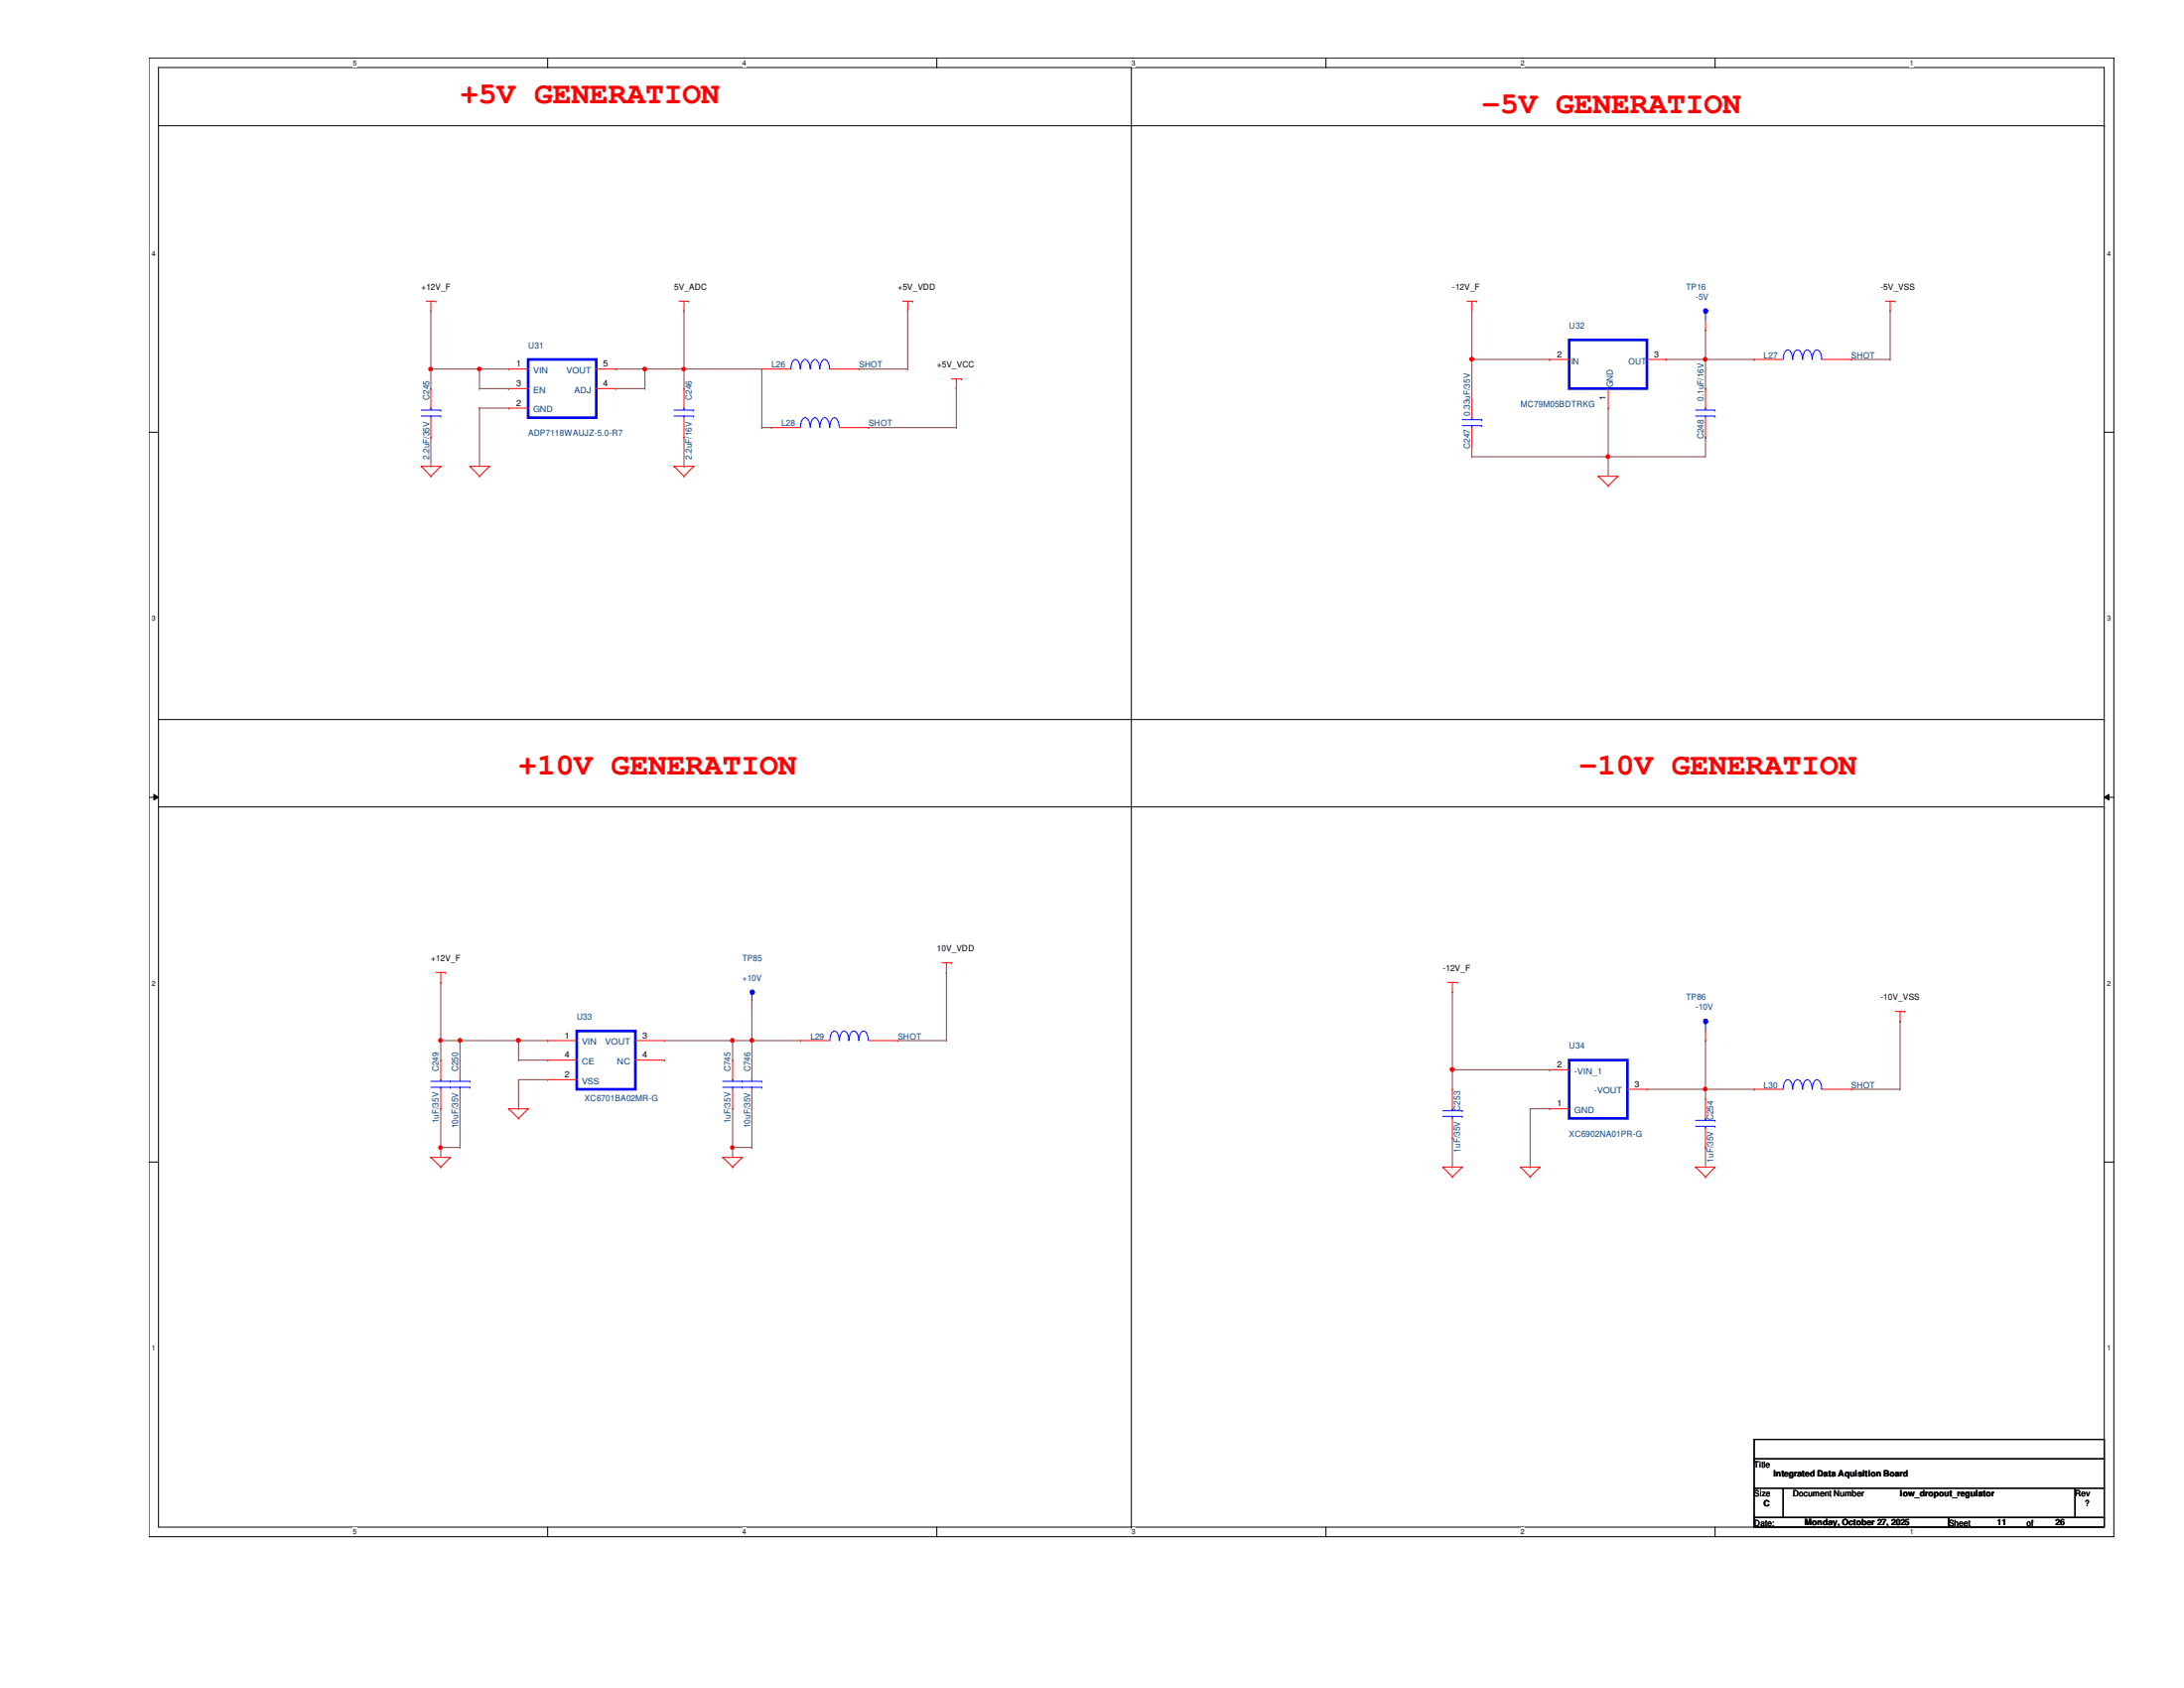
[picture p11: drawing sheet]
<svg xmlns="http://www.w3.org/2000/svg" width="279mm" height="216mm" viewBox="0 0 279 216" stroke-linecap="round" stroke-linejoin="round" font-family="sans-serif">
<path d="M19.1 7.4h251.3v189.2h-251.3zM20.3 8.6h248.9v186.7h-248.9z" fill="none" stroke="#000" stroke-width=".13"/>
<g fill="#fff">
<path d="M45.2 7.5h.5v1.1h-.5z"/>
<path d="M45.2 195.5h.5v1h-.5z"/>
</g>
<path d="M70.1 7.4v1.2M70.1 195.3v1.3" fill="none" stroke="#000" stroke-width=".13"/>
<g fill="#fff">
<path d="M95 7.5h.5v1.1h-.5z"/>
<path d="M95 195.5h.5v1h-.5z"/>
</g>
<path d="M119.8 7.4v1.2M119.8 195.3v1.3" fill="none" stroke="#000" stroke-width=".13"/>
<g fill="#fff">
<path d="M144.7 7.5h.5v1.1h-.5z"/>
<path d="M144.7 195.5h.5v1h-.5z"/>
</g>
<path d="M169.6 7.4v1.2M169.6 195.3v1.3" fill="none" stroke="#000" stroke-width=".13"/>
<g fill="#fff">
<path d="M194.5 7.5h.5v1.1h-.5z"/>
<path d="M194.5 195.5h.5v1h-.5z"/>
</g>
<path d="M219.4 7.4v1.2M219.4 195.3v1.3" fill="none" stroke="#000" stroke-width=".13"/>
<g fill="#fff">
<path d="M244.3 7.5h.5v1.1h-.5z"/>
<path d="M244.3 195.5h.5v1h-.5z"/>
<path d="M19.4 32h.5v1h-.5z"/>
<path d="M269.5 32h.5v1h-.5z"/>
<path d="M19.4 78.6h.5v1h-.5z"/>
<path d="M269.5 78.6h.5v1h-.5z"/>
</g>
<path d="M19.1 55.3h1.2M269.2 55.3h1.2" fill="none" stroke="#000" stroke-width=".13"/>
<g fill="#fff">
<path d="M19.4 125.3h.5v1h-.5z"/>
<path d="M269.5 125.3h.5v1h-.5z"/>
</g>
<path d="M19.1 102h1.2M19.7 101.6l.6 .4-.6 .3zM269.2 102l.6-.4v.7zM269.2 102h1.2" fill="none" stroke="#000" stroke-width=".13"/>
<path d="M19.7 101.6l.6 .4-.6 .3zM269.2 102l.6-.4v.7z" fill="#000"/>
<g fill="#fff">
<path d="M19.4 172h.5v1h-.5z"/>
<path d="M269.5 172h.5v1h-.5z"/>
</g>
<g fill="none" stroke="#000" stroke-width=".13">
<path d="M20.3 16.1h248.9M144.7 8.6v186.7M269.2 16.1h.1M20.3 92h248.9M269.2 92h.1M20.3 103.2h248.9M269.2 103.2h.1M19.1 148.6h1.2M269.2 148.6h1.2M144.7 195.3h.1M224.4 184.1h44.8v2.5h-44.8zM224.4 186.6h44.8v3.7h-44.8z"/>
<path d="M224.4 190.3h3.7v3.8h-3.7zM224.4 194.1h24.9v1.2h-24.9zM228.1 190.3h37.4v3.8h-37.4zM249.3 194.1h19.9v1.2h-19.9zM265.5 190.3h3.7v3.8h-3.7z"/>
</g>
<g fill="none" stroke="#f00" stroke-width=".13">
<path d="M54.5 38.5h1.3M55.1 39.8h.1M55.1 38.5v1.3M55.8 38.5h.1M86.9 38.5h1.2M87.5 39.8h.1M87.5 38.5v1.3M88.1 38.5h.1M115.5 38.5h1.3M116.1 39.8h.1M116.1 38.5v1.3M116.8 38.5h.1"/>
<path d="M187.7 38.5h1.2M188.3 39.8h.1M188.3 38.5v1.3M188.9 38.5h.1M241.2 38.5h1.2M241.8 39.8h.1M241.8 38.5v1.3M242.4 38.5h.1M53.9 59.6h.1M53.9 59.6h2.5M53.9 59.6l1.2 1.3M56.4 59.6h.1"/>
<path d="M56.4 59.6l-1.3 1.3M60.1 59.6h.1M60.1 59.6h2.5M60.1 59.6l1.2 1.3M62.6 59.6h.1M62.6 59.6l-1.3 1.3M65.1 47.2h.1M65.1 52.2h.1M65.1 49.7h.1M65.1 47.2h2.5M65.1 52.2h2.5M65.1 49.7h2.5"/>
<path d="M76.3 47.2h2.5M76.3 49.7h2.5M78.8 49.7h.1M78.8 47.2h.1M86.2 59.6h.1M86.2 59.6h2.5M86.2 59.6l1.3 1.3M88.7 59.6h.1M88.7 59.6l-1.2 1.3M121.7 48.5h1.3M122.3 49.7h.1M122.3 48.5v1.2"/>
<path d="M123 48.5h.1M55.1 60.9h.1M61.3 60.9h.1M87.5 60.9h.1M204.5 60.9h.1M204.5 60.9h2.5M204.5 60.9l1.2 1.2M205.7 62.1h.1M207 60.9h.1M207 60.9l-1.3 1.2M55.8 124.4h1.2M56.4 125.6h.1"/>
<path d="M56.4 124.4v1.2M57 124.4h.1M102.4 133.1h.1M102.4 133.1h3.8M111.1 133.1h3.8M114.9 133.1h.1M120.5 123.1h1.2M121.1 124.4h.1M121.1 123.1v1.3M121.7 123.1h.1M185.2 125.6h1.2M185.8 126.9h.1"/>
<path d="M185.8 139.3h.1M185.8 125.6v1.3M185.8 139.3v2.5M186.4 125.6h.1M242.4 129.4h1.3M243.1 130.6h.1M243.1 129.4v1.2M243.7 129.4h.1M55.1 148h.1M55.1 148h2.5M55.1 148l1.3 1.3M56.4 149.3h.1"/>
<path d="M57.6 148h.1M57.6 148l-1.2 1.3M65.1 141.8h.1M65.1 141.8h2.5M65.1 141.8l1.2 1.2M66.3 143h.1M67.6 141.8h.1M67.6 141.8l-1.3 1.2M92.5 148h.1M92.5 148h2.5M92.5 148l1.2 1.3M93.7 149.3h.1"/>
<path d="M95 148h.1M95 148l-1.3 1.3M184.6 149.3h.1M184.6 149.3h2.5M184.6 149.3l1.2 1.2M185.8 150.5h.1M185.8 145.5h.1M185.8 143v2.5M187.1 149.3h.1M187.1 149.3l-1.3 1.2M194.5 149.3h.1M194.5 149.3h2.5"/>
<path d="M194.5 149.3l1.2 1.2M195.7 150.5h.1M197 149.3h.1M197 149.3l-1.3 1.2M216.9 149.3h.1M216.9 149.3h2.5M216.9 149.3l1.3 1.2M218.2 150.5h.1M219.4 149.3h.1M219.4 149.3l-1.2 1.2"/>
</g>
<path d="M67.6 46h8.7v7.4h-8.7z" fill="none" stroke="#00f" stroke-width=".34"/>
<path d="M107.4 133.1a1.29 1.29 0 0 0-.6-1.2 1.05 1.05 0 0 0-.6 1.2M108.6 133.1a1.29 1.29 0 0 0-.6-1.2 1.05 1.05 0 0 0-.6 1.2M109.9 133.1a1.53 1.53 0 0 0-.4-1.1l-.3-.1a1.05 1.05 0 0 0-.6 1.2M111.1 133.1a1.29 1.29 0 0 0-.6-1.2 1.05 1.05 0 0 0-.6 1.2M184.6 142.8h2.5M184.6 142.1h2.5M185.8 142.8h.1M185.8 141.8h.1M185.8 141.8v.3M185.8 142.8v.2M187.1 142.8h.1M187.1 142.1h.1" fill="none" stroke="#00f" stroke-width=".13"/>
<circle cx="218.2" cy="130.6" r=".29" fill="#00f"/>
<g fill="none" stroke="#00f" stroke-width=".13">
<path d="M86.2 53.2h2.5M86.2 52.5h2.5M87.5 53.2h.1M87.5 52.2h.1M87.5 52.2v.3M87.5 53.2v.2M88.7 53.2h.1M88.7 52.5h.1M101.2 47.2a1.09 1.09 0 0 1 .6-1.2 1.15 1.15 0 0 1 .6 1.2M102.4 47.2a1.09 1.09 0 0 1 .6-1.2 1.11 1.11 0 0 1 .6 1.2M103.6 54.7a1.11 1.11 0 0 0-.6-1.3 1.09 1.09 0 0 0-.6 1.3M103.7 47.2a1.09 1.09 0 0 1 .6-1.2 1.15 1.15 0 0 1 .6 1.2"/>
<path d="M104.9 54.7a1.15 1.15 0 0 0-.6-1.3 1.09 1.09 0 0 0-.6 1.3M104.9 47.2a1.09 1.09 0 0 1 .6-1.2 1.11 1.11 0 0 1 .6 1.2M106.1 54.7a1.11 1.11 0 0 0-.6-1.3 1.09 1.09 0 0 0-.6 1.3M107.4 54.7a1.15 1.15 0 0 0-.6-1.3 1.09 1.09 0 0 0-.6 1.3M187.1 54.4h2.4M187.1 53.7h2.4M188.3 54.4h.1M188.3 53.4h.1M188.3 53.4v.3M188.3 54.4v.3M189.5 54.4h.1M189.5 53.7h.1"/>
<path d="M229.3 45.9a1.29 1.29 0 0 0-.6-1.2 1.05 1.05 0 0 0-.6 1.3M230.6 45.9a1.53 1.53 0 0 0-.4-1.1l-.2-.1a1.05 1.05 0 0 0-.6 1.3M231.8 45.9a1.29 1.29 0 0 0-.6-1.2 1.05 1.05 0 0 0-.6 1.3M233 45.9a1.29 1.29 0 0 0-.5-1.2 1.05 1.05 0 0 0-.6 1.3M57.6 139.1h2.5M57.6 138.3h2.5M58.8 139.1h.1M58.8 138.1h.1M58.8 138.1v.2M58.8 139.1v.2M60.1 139.1h.1M60.1 138.3h.1"/>
<path d="M218.2 130.6h.1M218.2 130.6v1.3M216.9 144.1h2.5M216.9 143.3h2.5M218.2 144.1h.1M218.2 143h.1M218.2 143v.3M218.2 144.1v.2M219.4 144.1h.1M219.4 143.3h.1"/>
<circle cx="218.2" cy="130.6" r=".29"/>
</g>
<g fill="none" stroke="#f00" stroke-width=".13">
<path d="M87.5 55.9h.1M87.5 49.7h.1M87.5 49.7v2.5M87.5 53.4v2.5M97.5 47.2h.1M97.5 47.2h3.7M98.7 54.7h.1M98.7 54.7h3.7M106.2 47.2h3.7M107.4 54.7h3.7M109.9 47.2h.1M111.1 54.7h.1"/>
<path d="M188.3 57.2h.1M188.3 51h.1M188.3 51v2.4M188.3 54.7v2.5M198.2 46h.1M198.2 46h2.5M205.7 52.2h.1M205.7 49.7v2.5M210.7 46h2.5M213.2 46h.1M224.4 46h.1M224.4 46h3.7"/>
<path d="M233.1 46h3.8M236.9 46h.1M58.8 135.6h.1M58.8 135.6v2.5M58.8 139.3v2.5M218.2 133.1h.1M218.2 131.9v1.2M58.8 141.8h.1M218.2 146.8h.1M218.2 140.5h.1M218.2 140.5v2.5M218.2 144.3v2.5"/>
</g>
<path d="M200.7 43.5h10v6.2h-10z" fill="none" stroke="#00f" stroke-width=".34"/>
<circle cx="96.2" cy="126.9" r=".29" fill="#00f"/>
<g fill="none" stroke="#00f" stroke-width=".13">
<path d="M96.2 126.9h.1M96.2 126.9v1.2"/>
<circle cx="96.2" cy="126.9" r=".29"/>
</g>
<path d="M70.1 133.1h.1M70.1 135.6h.1M70.1 138.1h.1M70.1 133.1h3.7M70.1 135.6h3.7M70.1 138.1h3.7M81.3 133.1h3.7M81.3 135.6h3.7M85 133.1h.1M85 135.6h.1M96.2 129.4h.1M96.2 128.1v1.3" fill="none" stroke="#f00" stroke-width=".13"/>
<path d="M73.8 131.9h7.5v7.4h-7.5z" fill="none" stroke="#00f" stroke-width=".34"/>
<circle cx="218.2" cy="39.8" r=".29" fill="#00f"/>
<g fill="none" stroke="#00f" stroke-width=".13">
<path d="M218.2 39.8h.1M218.2 39.8v1.2M53.9 53.2h2.5M53.9 52.5h2.5M55.1 53.2h.1M55.1 52.2h.1M55.1 52.2v.3M55.1 53.2v.2M56.4 53.2h.1M56.4 52.5h.1M216.9 53.2h2.5M216.9 52.5h2.5"/>
<path d="M218.2 53.2h.1M218.2 52.2h.1M218.2 52.2v.3M218.2 53.2v.2M219.4 53.2h.1M219.4 52.5h.1M55.1 139.1h2.5M55.1 138.3h2.5M56.4 139.1h.1M56.4 138.1h.1M56.4 138.1v.2M56.4 139.1v.2"/>
<path d="M57.6 139.1h.1M57.6 138.3h.1M92.5 139.1h5M92.5 138.3h5M93.7 139.1h.1M93.7 138.1h.1M93.7 138.1v.2M93.7 139.1v.2M95 139.1h.1M95 138.3h.1M96.2 139.1h.1M96.2 138.1h.1"/>
<path d="M96.2 138.1v.2M96.2 139.1v.2M97.5 139.1h.1M97.5 138.3h.1M229.3 139.3a1.29 1.29 0 0 0-.6-1.2 1.05 1.05 0 0 0-.6 1.2M230.6 139.3a1.53 1.53 0 0 0-.4-1.1l-.2-.1a1.05 1.05 0 0 0-.6 1.2M231.8 139.3a1.29 1.29 0 0 0-.6-1.2 1.05 1.05 0 0 0-.6 1.2M233 139.3a1.29 1.29 0 0 0-.5-1.2 1.05 1.05 0 0 0-.6 1.2"/>
<circle cx="218.2" cy="39.8" r=".29"/>
</g>
<g fill="none" stroke="#f00" stroke-width=".13">
<path d="M55.1 55.9h.1M55.1 49.7h.1M55.1 49.7v2.5M55.1 53.4v2.5M218.2 42.2h.1M218.2 55.9h.1M218.2 49.7h.1M218.2 41v1.2M218.2 49.7v2.5M218.2 53.4v2.5M56.4 135.6h.1M56.4 135.6v2.5"/>
<path d="M56.4 139.3v2.5M93.7 135.6h.1M93.7 135.6v2.5M93.7 139.3v2.5M96.2 135.6h.1M96.2 135.6v2.5M96.2 139.3v2.5M198.2 136.8h.1M198.2 136.8h2.5M208.2 139.3h2.5M210.7 139.3h.1M224.4 139.3h.1"/>
<path d="M224.4 139.3h3.7M233.1 139.3h3.8M236.9 139.3h.1M56.4 141.8h.1M93.7 141.8h.1M96.2 141.8h.1M198.2 141.8h.1M198.2 141.8h2.5"/>
</g>
<path d="M200.7 135.6h7.5v7.4h-7.5z" fill="none" stroke="#00f" stroke-width=".34"/>
<path d="M87.5 39.8h.1M87.5 39.8v7.4M61.3 52.2h.1M61.3 52.2h3.8M61.3 52.2v7.4M78.8 47.2h8.7M78.8 49.7h3.7M82.5 47.2h.1M82.5 49.7h.1M82.5 47.2v2.5M87.5 47.2h.1" fill="none" stroke="#804040" stroke-width=".13"/>
<path d="M82.3 47h.3l.1 .2-.1 .1-.1 .1-.2-.1z" fill-rule="evenodd" fill="#f00"/>
<path d="M82.3 47h.3l.1 .2-.1 .1-.1 .1-.2-.1z" fill="none" stroke="#f00" stroke-width=".13"/>
<path d="M87.3 47h.3l.1 .2-.1 .1-.1 .1-.2-.1z" fill-rule="evenodd" fill="#f00"/>
<path d="M87.3 47h.3l.1 .2-.1 .1-.1 .1-.2-.1z" fill="none" stroke="#f00" stroke-width=".13"/>
<path d="M55.1 39.8h.1M55.1 39.8v7.4" fill="none" stroke="#804040" stroke-width=".13"/>
<path d="M54.9 47h.4v.2v.1l-.2 .1-.2-.1z" fill-rule="evenodd" fill="#f00"/>
<path d="M54.9 47h.4v.2v.1l-.2 .1-.2-.1z" fill="none" stroke="#f00" stroke-width=".13"/>
<path d="M55.1 47.2h6.2M61.3 47.2h.1" fill="none" stroke="#804040" stroke-width=".13"/>
<path d="M61.1 47h.4l.1 .2-.1 .1-.2 .1-.2-.1z" fill-rule="evenodd" fill="#f00"/>
<path d="M61.1 47h.4l.1 .2-.1 .1-.2 .1-.2-.1z" fill="none" stroke="#f00" stroke-width=".13"/>
<g fill="none" stroke="#804040" stroke-width=".13">
<path d="M116.1 39.8h.1M116.1 39.8v7.4M188.3 39.8v6.2M55.1 47.2h.1M55.1 59.6h.1M55.1 47.2v2.5M55.1 55.9v3.7M61.3 49.7h.1M61.3 49.7h3.8M65.1 49.7h.1M65.1 47.2h.1M65.1 47.2h-3.8v2.5"/>
<path d="M87.5 47.2h.1M87.5 59.6h.1M87.5 47.2h10M87.5 47.2v2.5M87.5 55.9v3.7M97.5 47.2h.1M97.5 54.7h.1M97.5 47.2v7.5M109.9 47.2h6.2M116.1 47.2h.1M188.3 46h.1M188.3 46h9.9"/>
<path d="M198.2 46h.1"/>
</g>
<path d="M188.1 45.8h.3l.1 .1-.1 .2-.1 .1-.2-.1z" fill-rule="evenodd" fill="#f00"/>
<path d="M188.1 45.8h.3l.1 .1-.1 .2-.1 .1-.2-.1z" fill="none" stroke="#f00" stroke-width=".13"/>
<path d="M188.3 46h.1M188.3 46v5M205.7 58.4h.1M205.7 52.2v6.2" fill="none" stroke="#804040" stroke-width=".13"/>
<path d="M205.5 58.2h.3l.1 .2-.1 .2h-.1h-.2z" fill-rule="evenodd" fill="#f00"/>
<path d="M205.5 58.2h.3l.1 .2-.1 .2h-.1h-.2z" fill="none" stroke="#f00" stroke-width=".13"/>
<path d="M188.3 58.4h.1M188.3 57.2h.1M188.3 57.2v1.2M205.7 58.4h.1M205.7 58.4v2.5M213.2 46h11.2M218.2 46h.1M218.2 55.9h.1M218.2 42.2v7.5M218.2 55.9v2.5h-29.9M224.4 46h.1" fill="none" stroke="#804040" stroke-width=".13"/>
<path d="M218 45.8h.3l.1 .1-.1 .2-.2 .1-.1-.1z" fill-rule="evenodd" fill="#f00"/>
<path d="M218 45.8h.3l.1 .1-.1 .2-.2 .1-.1-.1z" fill="none" stroke="#f00" stroke-width=".13"/>
<path d="M241.8 39.8h.1M241.8 39.8v6.2M236.9 46h4.9M241.8 46h.1M185.8 136.8h.1M185.8 126.9v12.4M185.8 136.8h12.4M198.2 136.8h.1" fill="none" stroke="#804040" stroke-width=".13"/>
<path d="M185.6 136.6h.3l.1 .2-.1 .2h-.1h-.2z" fill-rule="evenodd" fill="#f00"/>
<path d="M185.6 136.6h.3l.1 .2-.1 .2h-.1h-.2z" fill="none" stroke="#f00" stroke-width=".13"/>
<path d="M210.7 139.3h7.5M218.2 139.3h.1M218.2 133.1h.1M218.2 133.1v6.2M185.8 149.3h.1M185.8 145.5v3.8M195.7 141.8h.1M195.7 149.3h.1M195.7 141.8h2.5M195.7 141.8v7.5" fill="none" stroke="#804040" stroke-width=".13"/>
<path d="M218 139.1h.3l.1 .2-.1 .2h-.2h-.1z" fill-rule="evenodd" fill="#f00"/>
<path d="M218 139.1h.3l.1 .2-.1 .2h-.2h-.1z" fill="none" stroke="#f00" stroke-width=".13"/>
<g fill="none" stroke="#804040" stroke-width=".13">
<path d="M56.4 133.1h.1M56.4 125.6v7.5M66.3 138.1h.1M66.3 138.1h3.8M66.3 138.1v3.7M218.2 139.3h.1M218.2 139.3v1.2M218.2 139.3h6.2M224.4 139.3h.1M236.9 139.3h6.2M243.1 139.3h.1M243.1 130.6h.1"/>
<path d="M243.1 130.6v8.7M66.3 141.8h.1M218.2 146.8h.1M218.2 146.8v2.5"/>
</g>
<path d="M56.2 132.9h.3l.1 .2-.1 .1-.2 .1-.1-.1z" fill-rule="evenodd" fill="#f00"/>
<path d="M56.2 132.9h.3l.1 .2-.1 .1-.2 .1-.1-.1z" fill="none" stroke="#f00" stroke-width=".13"/>
<path d="M56.4 133.1h2.4M58.8 133.1h.1M66.3 135.6h.1M66.3 135.6h3.8M70.1 135.6h.1M70.1 133.1h.1M70.1 133.1h-3.8v2.5" fill="none" stroke="#804040" stroke-width=".13"/>
<path d="M66.1 132.9h.4v.2v.1l-.2 .1-.2-.1z" fill-rule="evenodd" fill="#f00"/>
<path d="M66.1 132.9h.4v.2v.1l-.2 .1-.2-.1z" fill="none" stroke="#f00" stroke-width=".13"/>
<path d="M56.4 133.1h.1M56.4 133.1v2.5M58.8 133.1h.1M58.8 133.1v2.5M56.4 146.8h.1M56.4 141.8v5" fill="none" stroke="#804040" stroke-width=".13"/>
<path d="M58.7 132.9h.3l.1 .2-.1 .1-.2 .1-.1-.1z" fill-rule="evenodd" fill="#f00"/>
<path d="M58.7 132.9h.3l.1 .2-.1 .1-.2 .1-.1-.1z" fill="none" stroke="#f00" stroke-width=".13"/>
<path d="M58.8 133.1h7.5M66.3 133.1h.1M56.4 146.8h.1M56.4 146.8h2.4M56.4 146.8v1.2M58.8 146.8h.1M58.8 141.8v5" fill="none" stroke="#804040" stroke-width=".13"/>
<path d="M56.2 146.6h.3l.1 .2-.1 .1-.2 .1-.1-.1z" fill-rule="evenodd" fill="#f00"/>
<path d="M56.2 146.6h.3l.1 .2-.1 .1-.2 .1-.1-.1z" fill="none" stroke="#f00" stroke-width=".13"/>
<path d="M93.7 146.8h.1M93.7 141.8v5" fill="none" stroke="#804040" stroke-width=".13"/>
<path d="M93.5 146.6h.3l.1 .2-.1 .1-.1 .1-.2-.1z" fill-rule="evenodd" fill="#f00"/>
<path d="M93.5 146.6h.3l.1 .2-.1 .1-.1 .1-.2-.1z" fill="none" stroke="#f00" stroke-width=".13"/>
<path d="M85 133.1h8.7M93.7 133.1h.1M93.7 133.1v2.5M96.2 135.6h.1M96.2 133.1v2.5M93.7 146.8h.1M93.7 146.8h2.5M93.7 146.8v1.2M96.2 146.8h.1M96.2 141.8v5" fill="none" stroke="#804040" stroke-width=".13"/>
<path d="M93.5 132.9h.3l.1 .2-.1 .1-.1 .1-.2-.1z" fill-rule="evenodd" fill="#f00"/>
<path d="M93.5 132.9h.3l.1 .2-.1 .1-.1 .1-.2-.1z" fill="none" stroke="#f00" stroke-width=".13"/>
<path d="M93.7 133.1h8.7M96.2 133.1h.1M96.2 129.4v3.7M102.4 133.1h.1" fill="none" stroke="#804040" stroke-width=".13"/>
<path d="M96 132.9h.3l.1 .2-.1 .1-.1 .1-.2-.1z" fill-rule="evenodd" fill="#f00"/>
<path d="M96 132.9h.3l.1 .2-.1 .1-.1 .1-.2-.1z" fill="none" stroke="#f00" stroke-width=".13"/>
<path d="M97.5 54.7h.1M97.5 54.7h1.2M111.1 54.7h11.2M122.3 54.7h.1M122.3 49.7h.1M122.3 49.7v5M114.9 133.1h6.2M121.1 133.1h.1M121.1 124.4h.1M121.1 124.4v8.7" fill="none" stroke="#804040" stroke-width=".13"/>
<path d="M82.3 47h.3l.1 .2-.1 .1-.1 .1-.2-.1z" fill-rule="evenodd" fill="#f00"/>
<path d="M82.3 47h.3l.1 .2-.1 .1-.1 .1-.2-.1z" fill="none" stroke="#f00" stroke-width=".13"/>
<path d="M87.3 47h.3l.1 .2-.1 .1-.1 .1-.2-.1z" fill-rule="evenodd" fill="#f00"/>
<path d="M87.3 47h.3l.1 .2-.1 .1-.1 .1-.2-.1z" fill="none" stroke="#f00" stroke-width=".13"/>
<path d="M54.9 47h.4v.2v.1l-.2 .1-.2-.1z" fill-rule="evenodd" fill="#f00"/>
<path d="M54.9 47h.4v.2v.1l-.2 .1-.2-.1z" fill="none" stroke="#f00" stroke-width=".13"/>
<path d="M61.1 47h.4l.1 .2-.1 .1-.2 .1-.2-.1z" fill-rule="evenodd" fill="#f00"/>
<path d="M61.1 47h.4l.1 .2-.1 .1-.2 .1-.2-.1z" fill="none" stroke="#f00" stroke-width=".13"/>
<path d="M188.1 45.8h.3l.1 .1-.1 .2-.1 .1-.2-.1z" fill-rule="evenodd" fill="#f00"/>
<path d="M188.1 45.8h.3l.1 .1-.1 .2-.1 .1-.2-.1z" fill="none" stroke="#f00" stroke-width=".13"/>
<path d="M205.5 58.2h.3l.1 .2-.1 .2h-.1h-.2z" fill-rule="evenodd" fill="#f00"/>
<path d="M205.5 58.2h.3l.1 .2-.1 .2h-.1h-.2z" fill="none" stroke="#f00" stroke-width=".13"/>
<path d="M218 45.8h.3l.1 .1-.1 .2-.2 .1-.1-.1z" fill-rule="evenodd" fill="#f00"/>
<path d="M218 45.8h.3l.1 .1-.1 .2-.2 .1-.1-.1z" fill="none" stroke="#f00" stroke-width=".13"/>
<path d="M185.6 136.6h.3l.1 .2-.1 .2h-.1h-.2z" fill-rule="evenodd" fill="#f00"/>
<path d="M185.6 136.6h.3l.1 .2-.1 .2h-.1h-.2z" fill="none" stroke="#f00" stroke-width=".13"/>
<path d="M218 139.1h.3l.1 .2-.1 .2h-.2h-.1z" fill-rule="evenodd" fill="#f00"/>
<path d="M218 139.1h.3l.1 .2-.1 .2h-.2h-.1z" fill="none" stroke="#f00" stroke-width=".13"/>
<path d="M56.2 132.9h.3l.1 .2-.1 .1-.2 .1-.1-.1z" fill-rule="evenodd" fill="#f00"/>
<path d="M56.2 132.9h.3l.1 .2-.1 .1-.2 .1-.1-.1z" fill="none" stroke="#f00" stroke-width=".13"/>
<path d="M66.1 132.9h.4v.2v.1l-.2 .1-.2-.1z" fill-rule="evenodd" fill="#f00"/>
<path d="M66.1 132.9h.4v.2v.1l-.2 .1-.2-.1z" fill="none" stroke="#f00" stroke-width=".13"/>
<path d="M58.7 132.9h.3l.1 .2-.1 .1-.2 .1-.1-.1z" fill-rule="evenodd" fill="#f00"/>
<path d="M58.7 132.9h.3l.1 .2-.1 .1-.2 .1-.1-.1z" fill="none" stroke="#f00" stroke-width=".13"/>
<path d="M56.2 146.6h.3l.1 .2-.1 .1-.2 .1-.1-.1z" fill-rule="evenodd" fill="#f00"/>
<path d="M56.2 146.6h.3l.1 .2-.1 .1-.2 .1-.1-.1z" fill="none" stroke="#f00" stroke-width=".13"/>
<path d="M93.5 146.6h.3l.1 .2-.1 .1-.1 .1-.2-.1z" fill-rule="evenodd" fill="#f00"/>
<path d="M93.5 146.6h.3l.1 .2-.1 .1-.1 .1-.2-.1z" fill="none" stroke="#f00" stroke-width=".13"/>
<path d="M93.5 132.9h.3l.1 .2-.1 .1-.1 .1-.2-.1z" fill-rule="evenodd" fill="#f00"/>
<path d="M93.5 132.9h.3l.1 .2-.1 .1-.1 .1-.2-.1z" fill="none" stroke="#f00" stroke-width=".13"/>
<path d="M96 132.9h.3l.1 .2-.1 .1-.1 .1-.2-.1z" fill-rule="evenodd" fill="#f00"/>
<path d="M96 132.9h.3l.1 .2-.1 .1-.1 .1-.2-.1z" fill="none" stroke="#f00" stroke-width=".13"/>
<g font-size="4" fill="#f00">
<text x="58.8" y="13.2">+5V GENERATION</text>
<text x="189.5" y="14.5">-5V GENERATION</text>
<text x="66.3" y="99.1">+10V GENERATION</text>
<text x="202" y="99.1">-10V GENERATION</text>
</g>
<g font-size="1.1">
<text x="53.9" y="37.1">+12V_F</text>
<text x="86.2" y="37.1">5V_ADC</text>
<text x="114.9" y="37.1">+5V_VDD</text>
<text x="185.8" y="37.1">-12V_F</text>
<text x="240.6" y="37.1">-5V_VSS</text>
<text x="66" y="46.9">1</text>
<text x="77.2" y="46.9">5</text>
<text x="119.8" y="47">+5V_VCC</text>
<text x="199.2" y="45.7">2</text>
<text x="211.6" y="45.7">3</text>
<text x="66" y="51.9">2</text>
<text x="66" y="49.4">3</text>
<text x="77.2" y="49.4">4</text>
<text x="205.4" y="51.2" transform="rotate(-90 205.4 51.2)">1</text>
<text x="55.1" y="122.9">+12V_F</text>
<text x="119.8" y="121.7">10V_VDD</text>
<text x="184.6" y="124.2">-12V_F</text>
<text x="240.6" y="127.9">-10V_VSS</text>
<text x="72.3" y="132.8">1</text>
<text x="72.3" y="135.3">4</text>
<text x="72.3" y="137.8">2</text>
<text x="82.2" y="132.8">3</text>
<text x="82.2" y="135.3">4</text>
<text x="199.2" y="136.5">2</text>
<text x="199.2" y="141.5">1</text>
<text x="209.1" y="139">3</text>
<text x="224.4" y="187.7">Title</text>
<text x="224.4" y="191.4">Size</text>
<text x="226.9" y="188.9">Integrated Data Aquisition Board</text>
<text x="229.4" y="191.4">Document Number</text>
<text x="243.1" y="191.3">low_dropout_regulator</text>
<text x="265.5" y="191.4">Rev</text>
<text x="224.4" y="195.2">Date:</text>
<text x="225.6" y="192.6">C</text>
<text x="230.8" y="195.1">Monday, October 27, 2025</text>
<text x="249.3" y="195.2">Sheet</text>
<text x="255.5" y="195.1">11</text>
<text x="259.2" y="195.2">of</text>
<text x="263" y="195.1">26</text>
<text x="266.7" y="192.7">?</text>
</g>
<g font-size="1.1" fill="#004080">
<text x="215.7" y="37.1">TP16</text>
<text x="216.9" y="38.3">-5V</text>
<text x="67.6" y="44.5">U31</text>
<text x="68.2" y="47.8">VIN</text>
<text x="72.4" y="47.8">VOUT</text>
<text x="98.7" y="47">L26</text>
<text x="109.9" y="47">SHOT</text>
<text x="200.7" y="42">U32</text>
<text x="201" y="46.7">IN</text>
<text x="208.3" y="46.7">OUT</text>
<text x="225.6" y="45.8">L27</text>
<text x="236.9" y="45.8">SHOT</text>
<text x="54.9" y="51.2" transform="rotate(-90 54.9 51.2)">C245</text>
<text x="68.2" y="52.7">GND</text>
<text x="68.2" y="50.2">EN</text>
<text x="73.4" y="50.2">ADJ</text>
<text x="88.5" y="51.2" transform="rotate(-90 88.5 51.2)">C246</text>
<text x="188.1" y="53.2" transform="rotate(-90 188.1 53.2)">0.33uF/35V</text>
<text x="194.5" y="52">MC79M05BDTRKG</text>
<text x="206.4" y="49.6" transform="rotate(-90 206.4 49.6)">GND</text>
<text x="217.9" y="51.3" transform="rotate(-90 217.9 51.3)">0.1uF/16V</text>
<text x="54.9" y="58.8" transform="rotate(-90 54.9 58.8)">2.2uF/35V</text>
<text x="67.6" y="55.8">ADP7118WAUJZ-5.0-R7</text>
<text x="88.5" y="58.8" transform="rotate(-90 88.5 58.8)">2.2uF/16V</text>
<text x="99.9" y="54.5">L28</text>
<text x="111.1" y="54.5">SHOT</text>
<text x="188.1" y="57.4" transform="rotate(-90 188.1 57.4)">C247</text>
<text x="217.9" y="56.2" transform="rotate(-90 217.9 56.2)">C248</text>
<text x="95" y="122.9">TP85</text>
<text x="95" y="125.4">+10V</text>
<text x="73.8" y="130.4">U33</text>
<text x="215.7" y="127.9">TP86</text>
<text x="216.9" y="129.2">-10V</text>
<text x="56.1" y="137.1" transform="rotate(-90 56.1 137.1)">C249</text>
<text x="58.6" y="137.1" transform="rotate(-90 58.6 137.1)">C250</text>
<text x="74.4" y="133.6">VIN</text>
<text x="74.4" y="136.1">CE</text>
<text x="77.4" y="133.6">VOUT</text>
<text x="79" y="136.1">NC</text>
<text x="93.5" y="137.1" transform="rotate(-90 93.5 137.1)">C745</text>
<text x="96" y="137.1" transform="rotate(-90 96 137.1)">C746</text>
<text x="103.7" y="132.9">L29</text>
<text x="114.9" y="132.9">SHOT</text>
<text x="200.7" y="134.2">U34</text>
<text x="201.4" y="137.4">-VIN_1</text>
<text x="56.1" y="143.7" transform="rotate(-90 56.1 143.7)">1uF/35V</text>
<text x="74.4" y="138.6">VSS</text>
<text x="74.8" y="140.9">XC6701BA02MR-G</text>
<text x="93.5" y="143.7" transform="rotate(-90 93.5 143.7)">1uF/35V</text>
<text x="186.8" y="142.1" transform="rotate(-90 186.8 142.1)">C253</text>
<text x="201.4" y="142.4">GND</text>
<text x="204" y="139.9">-VOUT</text>
<text x="219.2" y="143.3" transform="rotate(-90 219.2 143.3)">C254</text>
<text x="225.6" y="139.1">L30</text>
<text x="236.9" y="139.1">SHOT</text>
<text x="58.6" y="144.3" transform="rotate(-90 58.6 144.3)">10uF/35V</text>
<text x="96" y="144.3" transform="rotate(-90 96 144.3)">10uF/35V</text>
<text x="186.8" y="147.4" transform="rotate(-90 186.8 147.4)">1uF/35V</text>
<text x="200.7" y="145.4">XC6902NA01PR-G</text>
<text x="219.2" y="148.7" transform="rotate(-90 219.2 148.7)">1uF/35V</text>
</g>
<g font-size=".9">
<text x="45.2" y="8.3">5</text>
<text x="95" y="8.3">4</text>
<text x="144.7" y="8.3">3</text>
<text x="194.5" y="8.3">2</text>
<text x="244.3" y="8.3">1</text>
<text x="19.4" y="32.8">4</text>
<text x="269.5" y="32.8">4</text>
<text x="19.4" y="79.4">3</text>
<text x="269.5" y="79.4">3</text>
<text x="19.4" y="126.1">2</text>
<text x="269.5" y="126.1">2</text>
<text x="19.4" y="172.8">1</text>
<text x="269.5" y="172.8">1</text>
<text x="45.2" y="196.3">5</text>
<text x="95" y="196.3">4</text>
<text x="144.7" y="196.3">3</text>
<text x="194.5" y="196.3">2</text>
<text x="244.3" y="196.3">1</text>
</g>
</svg>
